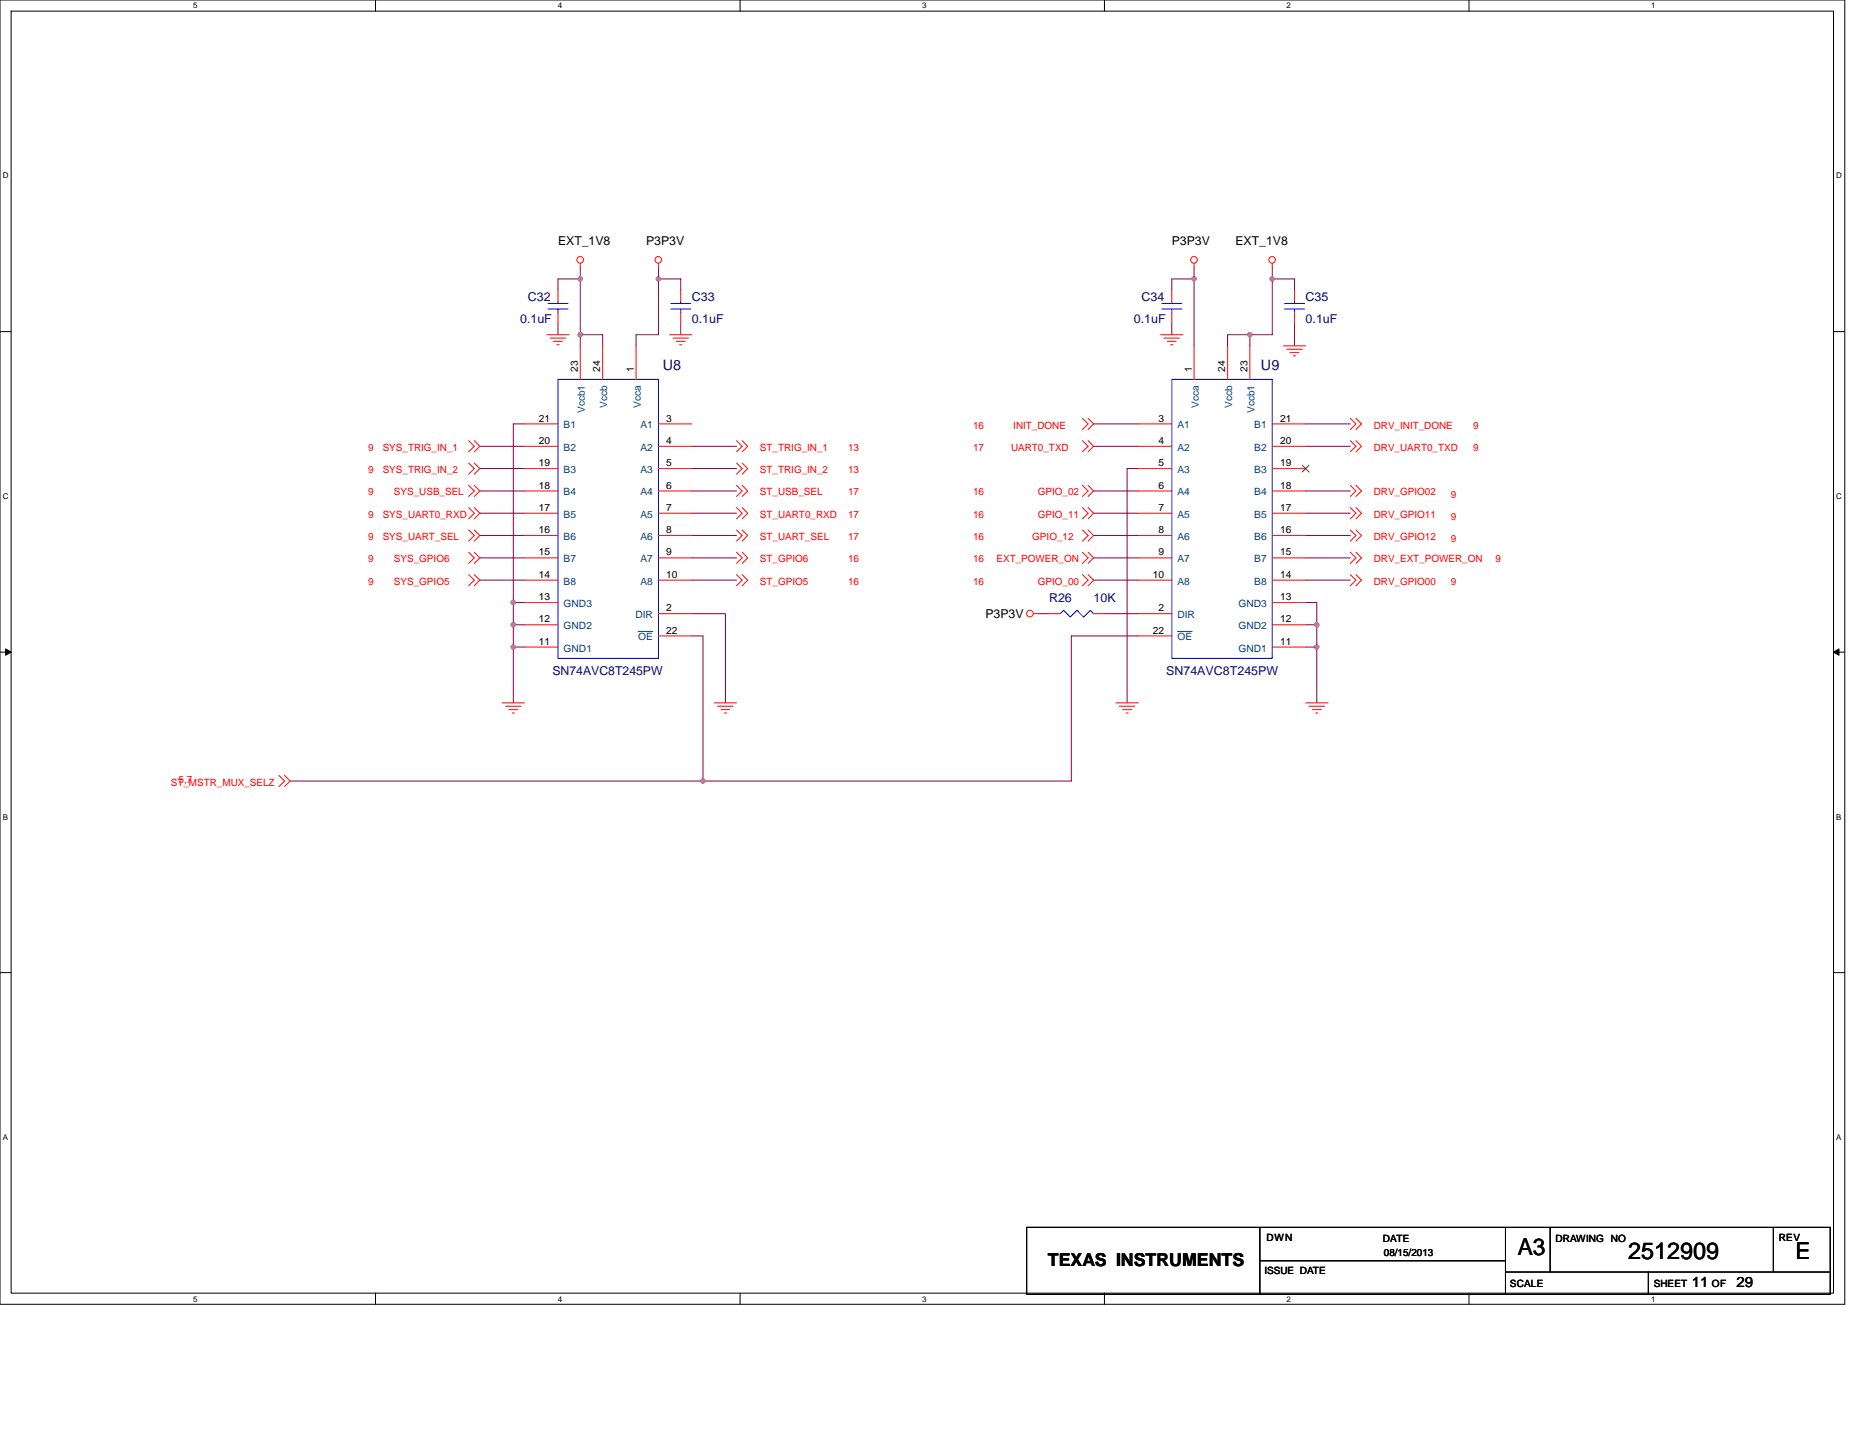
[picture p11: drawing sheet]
<svg xmlns="http://www.w3.org/2000/svg" width="279mm" height="216mm" viewBox="0 0 279 216" stroke-linecap="round" stroke-linejoin="round" font-family="sans-serif">
<path d="M0 0h277.1v196h-277.1zM1.7 1.7h273.7v192.6h-273.7z" fill="none" stroke="#000" stroke-width=".15"/>
<g fill="#fff">
<path d="M29 .2h.7v1.3h-.7z"/>
<path d="M29 194.5h.7v1.3h-.7z"/>
</g>
<path d="M56.4 0v1.7M56.4 194.3v1.7" fill="none" stroke="#000" stroke-width=".15"/>
<g fill="#fff">
<path d="M83.8 .2h.6v1.3h-.6z"/>
<path d="M83.8 194.5h.6v1.3h-.6z"/>
</g>
<path d="M111.2 0v1.7M111.2 194.3v1.7" fill="none" stroke="#000" stroke-width=".15"/>
<g fill="#fff">
<path d="M138.5 .2h.7v1.3h-.7z"/>
<path d="M138.5 194.5h.7v1.3h-.7z"/>
</g>
<path d="M165.9 0v1.7M165.9 194.3v1.7" fill="none" stroke="#000" stroke-width=".15"/>
<g fill="#fff">
<path d="M193.3 .2h.6v1.3h-.6z"/>
<path d="M193.3 194.5h.6v1.3h-.6z"/>
</g>
<path d="M220.7 0v1.7M220.7 194.3v1.7" fill="none" stroke="#000" stroke-width=".15"/>
<g fill="#fff">
<path d="M248 .2h.7v1.3h-.7z"/>
<path d="M248 194.5h.7v1.3h-.7z"/>
<path d="M.4 25.7h.9v1.4h-.9z"/>
<path d="M275.8 25.7h.9v1.4h-.9z"/>
<path d="M.4 73.9h.9v1.3h-.9z"/>
<path d="M275.8 73.9h.9v1.3h-.9z"/>
</g>
<path d="M0 49.8h1.7M275.4 49.8h1.7" fill="none" stroke="#000" stroke-width=".15"/>
<g fill="#fff">
<path d="M.4 122h.8v1.4h-.8z"/>
<path d="M275.8 122h.8v1.4h-.8z"/>
</g>
<path d="M0 98h1.7M275.4 98h1.7" fill="none" stroke="#000" stroke-width=".15"/>
<path d="M.8 97.5l.9 .5-.9 .4zM275.4 98l.8-.5v.9z" fill="#000" stroke="#000" stroke-width=".15"/>
<g fill="#fff">
<path d="M.4 170.2h.8v1.3h-.8z"/>
<path d="M275.8 170.2h.8v1.3h-.8z"/>
</g>
<path d="M0 146.1h1.7M275.4 146.1h1.7M154.2 184.4h120.7v10.1h-120.7zM189.3 184.4v10.1M189.3 189.4h36.8M226.1 184.4v10.1M226.1 191.1h6.8M232.9 184.4v6.7h41.9M247.6 191.1v3.4M266.4 184.4v6.7" fill="none" stroke="#000" stroke-width=".15"/>
<g fill="none" stroke="#800040" stroke-width=".15">
<path d="M83.8 48.6v1.7M87.2 41.9h-3.4v1.7M87.2 40.2v1.7M87.2 50.3v1.7M87.2 41.9v8.4h3.3v1.7M98.9 41.9v8.4h-3.4v1.7M98.9 41.9h3.4v1.7M98.9 40.2v1.7M102.3 48.6v1.7M176 48.6v1.7M179.4 41.9h-3.4v1.7M179.4 41.9v10.1"/>
<path d="M179.4 40.2v1.7M187.7 50.3h-3.3v1.7M187.7 50.3v1.7M191.1 40.2v1.7h3.4v1.7M191.1 41.9v8.4h-3.4M194.5 48.6v3.4M72.1 67.1h6.7M72.1 70.4h6.7M72.1 73.8h6.7M72.1 77.1h6.7M78.8 63.7h-1.7v26.8M103.9 67.1h6.7"/>
<path d="M103.9 70.4h6.7M103.9 73.8h6.7M103.9 77.1h6.7M164.3 67.1h6.7M164.3 63.7h6.7M164.3 73.8h6.7M164.3 77.1h6.7M171 70.4h-1.7v35.2M196.1 63.7h6.7M196.1 67.1h6.7M196.1 73.8h6.7M196.1 77.1h6.7"/>
<path d="M72.1 80.5h6.7M72.1 83.8h6.7M72.1 87.2h6.7M77.1 97.2v8.4M77.1 90.5h1.7M77.1 93.9v3.3M77.1 97.2h1.7M77.1 93.9h1.7M77.1 90.5v3.4M103.9 92.2h5.1v13.4M103.9 95.5h1.7v21.8M103.9 80.5h6.7"/>
<path d="M103.9 83.8h6.7M103.9 87.2h6.7M155.9 92.2h1.7M164.3 83.8h6.7M164.3 80.5h6.7M164.3 87.2h6.7M166 92.2h5M171 95.5h-10.1v21.8h-55.3M196.1 90.5h1.7v3.4M196.1 93.9h1.7M196.1 97.2h1.7M196.1 80.5h6.7"/>
<path d="M196.1 83.8h6.7M196.1 87.2h6.7M197.8 97.2v8.4M197.8 93.9v3.3M43.6 117.3h62"/>
</g>
<g fill="#f0f" stroke="#f0f" stroke-width=".15">
<circle cx="87.1" cy="50.3" r=".33"/>
<circle cx="98.9" cy="41.9" r=".32"/>
<circle cx="179.4" cy="41.9" r=".33"/>
<circle cx="191.1" cy="41.9" r=".32"/>
<circle cx="187.7" cy="50.3" r=".33"/>
<circle cx="197.8" cy="97.2" r=".32"/>
<circle cx="197.8" cy="93.9" r=".32"/>
<circle cx="105.6" cy="117.3" r=".32"/>
<circle cx="77.1" cy="97.2" r=".33"/>
<circle cx="77.1" cy="93.9" r=".33"/>
<circle cx="87.1" cy="41.9" r=".33"/>
<circle cx="77.1" cy="90.5" r=".33"/>
</g>
<g fill="none" stroke="#f00" stroke-width=".15">
<path d="M87.2 39.6v.6M98.9 39.6v.6M179.4 39.6v.6M191.1 39.6v.6M82.1 50.3h3.4M82.6 50.8h2.4M83.1 51.3h1.4M83.7 51.8h.3M83.8 43.6v1.7M83.8 46.9v1.7M87.2 52v5M90.5 52v5"/>
<path d="M95.5 52v5M100.6 50.3h3.3M101.1 50.8h2.3M101.6 51.3h1.3M102.1 51.8h.3M102.3 43.6v1.7M102.3 46.9v1.7M174.3 50.3h3.4M174.8 50.8h2.4M175.3 51.3h1.4M175.9 51.8h.3M176 43.6v1.7"/>
<path d="M176 46.9v1.7M179.4 52v5M184.4 52v5M187.7 52v5M192.8 52h3.3M193.3 52.5h2.3M193.8 53h1.3M194.3 53.5h.3M194.5 43.6v1.7M194.5 46.9v1.7M70.4 66.2l.8 .9-.8 .8M70.4 69.6l.8 .8-.8 .8"/>
<path d="M70.4 72.9l.8 .9-.8 .8M70.4 76.3l.8 .8-.8 .9M70.4 79.6l.8 .9-.8 .8M71.2 66.2l.9 .9-.9 .8M71.2 69.6l.9 .8-.9 .8M71.2 72.9l.9 .9-.9 .8M71.2 76.3l.9 .8-.9 .9M71.2 79.6l.9 .9-.9 .8M78.8 63.7h5M78.8 67.1h5M78.8 70.4h5M78.8 73.8h5"/>
<path d="M78.8 77.1h5M98.9 63.7h5M98.9 67.1h5M98.9 70.4h5M98.9 73.8h5M98.9 77.1h5M110.6 69.6l.9 .8-.9 .8M110.6 72.9l.9 .9-.9 .8M110.6 76.3l.9 .8-.9 .9M110.6 79.6l.9 .9-.9 .8M110.6 66.2l.9 .9-.9 .8M111.5 69.6l.8 .8-.8 .8"/>
<path d="M111.5 72.9l.8 .9-.8 .8M111.5 76.3l.8 .8-.8 .9M111.5 79.6l.8 .9-.8 .8M111.5 66.2l.8 .9-.8 .8M162.6 66.2l.8 .9-.8 .8M162.6 62.9l.8 .8-.8 .8M162.6 79.6l.8 .9-.8 .8M162.6 72.9l.8 .9-.8 .8M162.6 76.3l.8 .8-.8 .9M163.4 66.2l.9 .9-.9 .8M163.4 62.9l.9 .8-.9 .8M163.4 79.6l.9 .9-.9 .8"/>
<path d="M163.4 72.9l.9 .9-.9 .8M163.4 76.3l.9 .8-.9 .9M171 63.7h5M171 67.1h5M171 70.4h5M171 73.8h5M171 77.1h5M191.1 63.7h5M191.1 67.1h5M191.1 70.4h5M191.1 73.8h5M191.1 77.1h5"/>
<path d="M202.8 62.9l.9 .8-.9 .8M202.8 66.2l.9 .9-.9 .8M202.8 72.9l.9 .9-.9 .8M202.8 76.3l.9 .8-.9 .9M202.8 79.6l.9 .9-.9 .8M203.7 62.9l.8 .8-.8 .8M203.7 66.2l.8 .9-.8 .8M203.7 72.9l.8 .9-.8 .8M203.7 76.3l.8 .8-.8 .9M203.7 79.6l.8 .9-.8 .8M70.4 83l.8 .8-.8 .8M70.4 86.3l.8 .9-.8 .8"/>
<path d="M71.2 83l.9 .8-.9 .8M71.2 86.3l.9 .9-.9 .8M78.8 97.2h5M78.8 93.9h5M78.8 80.5h5M78.8 83.8h5M78.8 87.2h5M78.8 90.5h5M98.9 80.5h5M98.9 83.8h5M98.9 87.2h5M98.9 95.5h5"/>
<path d="M98.9 92.2h5M110.6 83l.9 .8-.9 .8M110.6 86.3l.9 .9-.9 .8M111.5 83l.8 .8-.8 .8M111.5 86.3l.8 .9-.8 .8M155.2 92.2h.7M157.6 92.2h1.7M162.6 83l.8 .8-.8 .8M162.6 86.3l.8 .9-.8 .8M163.4 83l.9 .8-.9 .8M163.4 86.3l.9 .9-.9 .8M164.3 92.2h1.7"/>
<path d="M171 80.5h5M171 83.8h5M171 87.2h5M171 95.5h5M171 92.2h5M191.1 97.2h5M191.1 93.9h5M191.1 80.5h5M191.1 83.8h5M191.1 87.2h5M191.1 90.5h5M202.8 83l.9 .8-.9 .8"/>
<path d="M202.8 86.3l.9 .9-.9 .8M203.7 83l.8 .8-.8 .8M203.7 86.3l.8 .9-.8 .8M41.9 116.5l.8 .8-.8 .9M42.7 116.5l.9 .8-.9 .9M75.4 105.6h3.4M75.9 106.1h2.4M76.4 106.6h1.4M76.9 107.1h.4M107.3 105.6h3.3M107.8 106.1h2.3M108.3 106.6h1.3"/>
<path d="M108.8 107.1h.3M167.6 105.6h3.4M168.1 106.1h2.4M168.6 106.6h1.4M169.1 107.1h.4M196.1 105.6h3.4M196.6 106.1h2.4M197.1 106.6h1.4M197.6 107.1h.4"/>
<circle cx="87.2" cy="39" r=".5"/>
<circle cx="98.9" cy="39" r=".49"/>
<circle cx="179.4" cy="39" r=".5"/>
<circle cx="191.1" cy="39" r=".49"/>
<circle cx="154.7" cy="92.2" r=".5"/>
</g>
<g fill="none" stroke="#00f" stroke-width=".15">
<path d="M82.3 46.4h3M82.3 45.6h3M83.8 57h15.1v41.9h-15.1zM83.8 45.3v.3M83.8 46.4v.5M100.8 46.4h3M100.8 45.6h3M102.3 45.3v.3M102.3 46.4v.5M174.5 46.4h3M174.5 45.6h3M176 57h15.1v41.9h-15.1z"/>
<path d="M176 45.3v.3M176 46.4v.5M193 46.4h3M193 45.6h3M194.5 45.3v.3M194.5 46.4v.5M159.3 92.2l.5-.5 1 1 1-1 1 1 1-1 .5 .5"/>
</g>
<path d="M95.9 94.9h2.2M176.9 94.9h2.2" fill="none" stroke="#004080" stroke-width=".15"/>
<path d="M195.6 69.9l1.1 1M196.6 69.9l-1 1" fill="none" stroke="#804000" stroke-width=".15"/>
<g font-size="3.5">
<text x="228" y="188.6">A3</text>
<text x="244.6" y="189.2">2512909</text>
<text x="269.7" y="189.2">E</text>
</g>
<text font-size="2.7" x="157.4" y="190.2">TEXAS INSTRUMENTS</text>
<g font-size="2.2" fill="#000080">
<text x="99.6" y="55.6">U8</text>
<text x="189.4" y="55.6">U9</text>
</g>
<g font-size="2.2">
<text x="254.1" y="193.4">11</text>
<text x="260.8" y="193.4">29</text>
</g>
<g font-size="1.8">
<text x="83.8" y="36.9">EXT_1V8</text>
<text x="97" y="36.9">P3P3V</text>
<text x="176" y="36.9">P3P3V</text>
<text x="185.6" y="36.9">EXT_1V8</text>
<text x="148" y="92.8">P3P3V</text>
</g>
<g font-size="1.8" fill="#000080">
<text x="79.3" y="45.2">C32</text>
<text x="103.9" y="45.2">C33</text>
<text x="171.5" y="45.2">C34</text>
<text x="196.1" y="45.2">C35</text>
<text x="78.1" y="48.6">0.1uF</text>
<text x="103.9" y="48.6">0.1uF</text>
<text x="170.3" y="48.6">0.1uF</text>
<text x="196.1" y="48.6">0.1uF</text>
<text x="157.6" y="90.5">R26</text>
<text x="164.3" y="90.5">10K</text>
<text x="83" y="101.4">SN74AVC8T245PW</text>
<text x="175.2" y="101.4">SN74AVC8T245PW</text>
</g>
<g font-size="1.5">
<text x="86.8" y="55.8" transform="rotate(-90 86.8 55.8)">23</text>
<text x="90.2" y="55.8" transform="rotate(-90 90.2 55.8)">24</text>
<text x="95.2" y="55.8" transform="rotate(-90 95.2 55.8)">1</text>
<text x="179" y="55.8" transform="rotate(-90 179 55.8)">1</text>
<text x="184" y="55.8" transform="rotate(-90 184 55.8)">24</text>
<text x="187.4" y="55.8" transform="rotate(-90 187.4 55.8)">23</text>
<text x="81" y="63.3">21</text>
<text x="100.1" y="63.3">3</text>
<text x="174" y="63.3">3</text>
<text x="192.3" y="63.3">21</text>
<text x="81" y="66.7">20</text>
<text x="81" y="70">19</text>
<text x="100.1" y="66.7">4</text>
<text x="100.1" y="70">5</text>
<text x="174" y="66.7">4</text>
<text x="174" y="70">5</text>
<text x="192.3" y="66.7">20</text>
<text x="192.3" y="70">19</text>
<text x="81" y="73.4">18</text>
<text x="81" y="76.8">17</text>
<text x="100.1" y="73.4">6</text>
<text x="100.1" y="76.8">7</text>
<text x="174" y="73.4">6</text>
<text x="174" y="76.8">7</text>
<text x="192.3" y="73.4">18</text>
<text x="192.3" y="76.8">17</text>
<text x="81" y="80.1">16</text>
<text x="81" y="83.5">15</text>
<text x="100.1" y="80.1">8</text>
<text x="100.1" y="83.5">9</text>
<text x="174" y="80.1">8</text>
<text x="174" y="83.5">9</text>
<text x="192.3" y="80.1">16</text>
<text x="192.3" y="83.5">15</text>
<text x="81" y="86.8">14</text>
<text x="100.1" y="86.8">10</text>
<text x="173.2" y="86.8">10</text>
<text x="192.3" y="86.8">14</text>
<text x="81" y="93.5">12</text>
<text x="81" y="90.2">13</text>
<text x="100.1" y="91.8">2</text>
<text x="100.1" y="95.2">22</text>
<text x="173.2" y="95.2">22</text>
<text x="174" y="91.8">2</text>
<text x="192.3" y="93.5">12</text>
<text x="192.3" y="90.2">13</text>
<text x="81" y="96.9">11</text>
<text x="192.3" y="96.9">11</text>
<text x="189.9" y="191.5">ISSUE DATE</text>
<text x="190.3" y="186.4">DWN</text>
<text x="207.7" y="186.6">DATE</text>
<text x="207.9" y="188.8">08/15/2013</text>
<text x="233.7" y="186.6">DRAWING</text>
<text x="242" y="186.6">NO</text>
<text x="267.2" y="186.4">REV</text>
<text x="226.8" y="193.3">SCALE</text>
<text x="248.4" y="193.3">SHEET</text>
<text x="257.2" y="193.3">OF</text>
</g>
<g font-size="1.5" fill="#004080">
<text x="84.7" y="64.4">B1</text>
<text x="87.9" y="62.1" transform="rotate(-90 87.9 62.1)">Vccb1</text>
<text x="91.2" y="61.2" transform="rotate(-90 91.2 61.2)">Vccb</text>
<text x="96.2" y="64.4">A1</text>
<text x="96.2" y="61.2" transform="rotate(-90 96.2 61.2)">Vcca</text>
<text x="176.9" y="64.4">A1</text>
<text x="180.1" y="61.2" transform="rotate(-90 180.1 61.2)">Vcca</text>
<text x="185.1" y="61.2" transform="rotate(-90 185.1 61.2)">Vccb</text>
<text x="188.4" y="64.4">B1</text>
<text x="188.4" y="62.1" transform="rotate(-90 188.4 62.1)">Vccb1</text>
<text x="84.7" y="67.7">B2</text>
<text x="84.7" y="71.1">B3</text>
<text x="96.2" y="67.7">A2</text>
<text x="96.2" y="71.1">A3</text>
<text x="176.9" y="67.7">A2</text>
<text x="176.9" y="71.1">A3</text>
<text x="188.4" y="67.7">B2</text>
<text x="188.4" y="71.1">B3</text>
<text x="84.7" y="74.4">B4</text>
<text x="84.7" y="77.8">B5</text>
<text x="96.2" y="74.4">A4</text>
<text x="96.2" y="77.8">A5</text>
<text x="176.9" y="74.4">A4</text>
<text x="176.9" y="77.8">A5</text>
<text x="188.4" y="74.4">B4</text>
<text x="188.4" y="77.8">B5</text>
<text x="84.7" y="81.1">B6</text>
<text x="96.2" y="81.1">A6</text>
<text x="176.9" y="81.1">A6</text>
<text x="188.4" y="81.1">B6</text>
<text x="84.7" y="84.5">B7</text>
<text x="84.7" y="87.8">B8</text>
<text x="96.2" y="84.5">A7</text>
<text x="96.2" y="87.8">A8</text>
<text x="176.9" y="84.5">A7</text>
<text x="176.9" y="87.8">A8</text>
<text x="188.4" y="84.5">B7</text>
<text x="188.4" y="87.8">B8</text>
<text x="84.7" y="94.6">GND2</text>
<text x="84.7" y="91.2">GND3</text>
<text x="95.4" y="92.9">DIR</text>
<text x="176.9" y="92.9">DIR</text>
<text x="186" y="94.6">GND2</text>
<text x="186" y="91.2">GND3</text>
<text x="84.7" y="97.9">GND1</text>
<text x="95.9" y="96.2">OE</text>
<text x="176.9" y="96.2">OE</text>
<text x="186" y="97.9">GND1</text>
</g>
<g font-size="1.5" fill="#f00">
<text x="146.2" y="64.4">16</text>
<text x="152.2" y="64.4">INIT_DONE</text>
<text x="206.4" y="64.4">DRV_INIT_DONE</text>
<text x="221.3" y="64.4">9</text>
<text x="55.3" y="67.7">9</text>
<text x="55.3" y="71.1">9</text>
<text x="57.5" y="67.7">SYS_TRIG_IN_1</text>
<text x="57.5" y="71.1">SYS_TRIG_IN_2</text>
<text x="114.2" y="67.7">ST_TRIG_IN_1</text>
<text x="114.2" y="71.1">ST_TRIG_IN_2</text>
<text x="127.4" y="67.7">13</text>
<text x="127.4" y="71.1">13</text>
<text x="146.2" y="67.7">17</text>
<text x="151.9" y="67.7">UART0_TXD</text>
<text x="206.4" y="67.7">DRV_UART0_TXD</text>
<text x="221.3" y="67.7">9</text>
<text x="55.3" y="77.8">9</text>
<text x="55.3" y="74.4">9</text>
<text x="57.5" y="77.8">SYS_UART0_RXD</text>
<text x="59.2" y="74.4">SYS_USB_SEL</text>
<text x="114.2" y="74.4">ST_USB_SEL</text>
<text x="114.2" y="77.8">ST_UART0_RXD</text>
<text x="127.4" y="77.8">17</text>
<text x="127.4" y="74.4">17</text>
<text x="146.2" y="74.4">16</text>
<text x="146.2" y="77.8">16</text>
<text x="155.9" y="74.4">GPIO_02</text>
<text x="155.9" y="77.8">GPIO_11</text>
<text x="206.4" y="74.4">DRV_GPIO02</text>
<text x="206.4" y="77.8">DRV_GPIO11</text>
<text x="217.9" y="74.8">9</text>
<text x="55.3" y="81.2">9</text>
<text x="57.5" y="81.2">SYS_UART_SEL</text>
<text x="114.2" y="81.2">ST_UART_SEL</text>
<text x="127.4" y="81.2">17</text>
<text x="146.2" y="81.2">16</text>
<text x="155.1" y="81.2">GPIO_12</text>
<text x="206.4" y="81.2">DRV_GPIO12</text>
<text x="217.9" y="78.1">9</text>
<text x="217.9" y="81.5">9</text>
<text x="55.3" y="84.5">9</text>
<text x="55.3" y="87.9">9</text>
<text x="59.2" y="84.5">SYS_GPIO6</text>
<text x="59.2" y="87.9">SYS_GPIO5</text>
<text x="114.2" y="84.5">ST_GPIO6</text>
<text x="114.2" y="87.9">ST_GPIO5</text>
<text x="127.4" y="84.5">16</text>
<text x="127.4" y="87.9">16</text>
<text x="146.2" y="84.5">16</text>
<text x="146.2" y="87.9">16</text>
<text x="149.7" y="84.5">EXT_POWER_ON</text>
<text x="155.9" y="87.9">GPIO_00</text>
<text x="206.4" y="84.5">DRV_EXT_POWER_ON</text>
<text x="206.4" y="87.9">DRV_GPIO00</text>
<text x="217.9" y="87.9">9</text>
<text x="224.6" y="84.5">9</text>
<text x="25.7" y="118">ST_MSTR_MUX_SELZ</text>
<text x="26.8" y="117.7">5,7</text>
</g>
<g font-size="1.2">
<text x="29" y="1.3">5</text>
<text x="83.8" y="1.3">4</text>
<text x="138.5" y="1.3">3</text>
<text x="193.3" y="1.3">2</text>
<text x="248" y="1.3">1</text>
<text x=".4" y="26.8">D</text>
<text x="275.8" y="26.8">D</text>
<text x=".4" y="75">C</text>
<text x="275.8" y="75">C</text>
<text x=".4" y="123.1">B</text>
<text x="275.8" y="123.1">B</text>
<text x=".4" y="171.3">A</text>
<text x="275.8" y="171.3">A</text>
<text x="29" y="195.6">5</text>
<text x="83.8" y="195.6">4</text>
<text x="138.5" y="195.6">3</text>
<text x="193.3" y="195.6">2</text>
<text x="248" y="195.6">1</text>
</g>
</svg>
